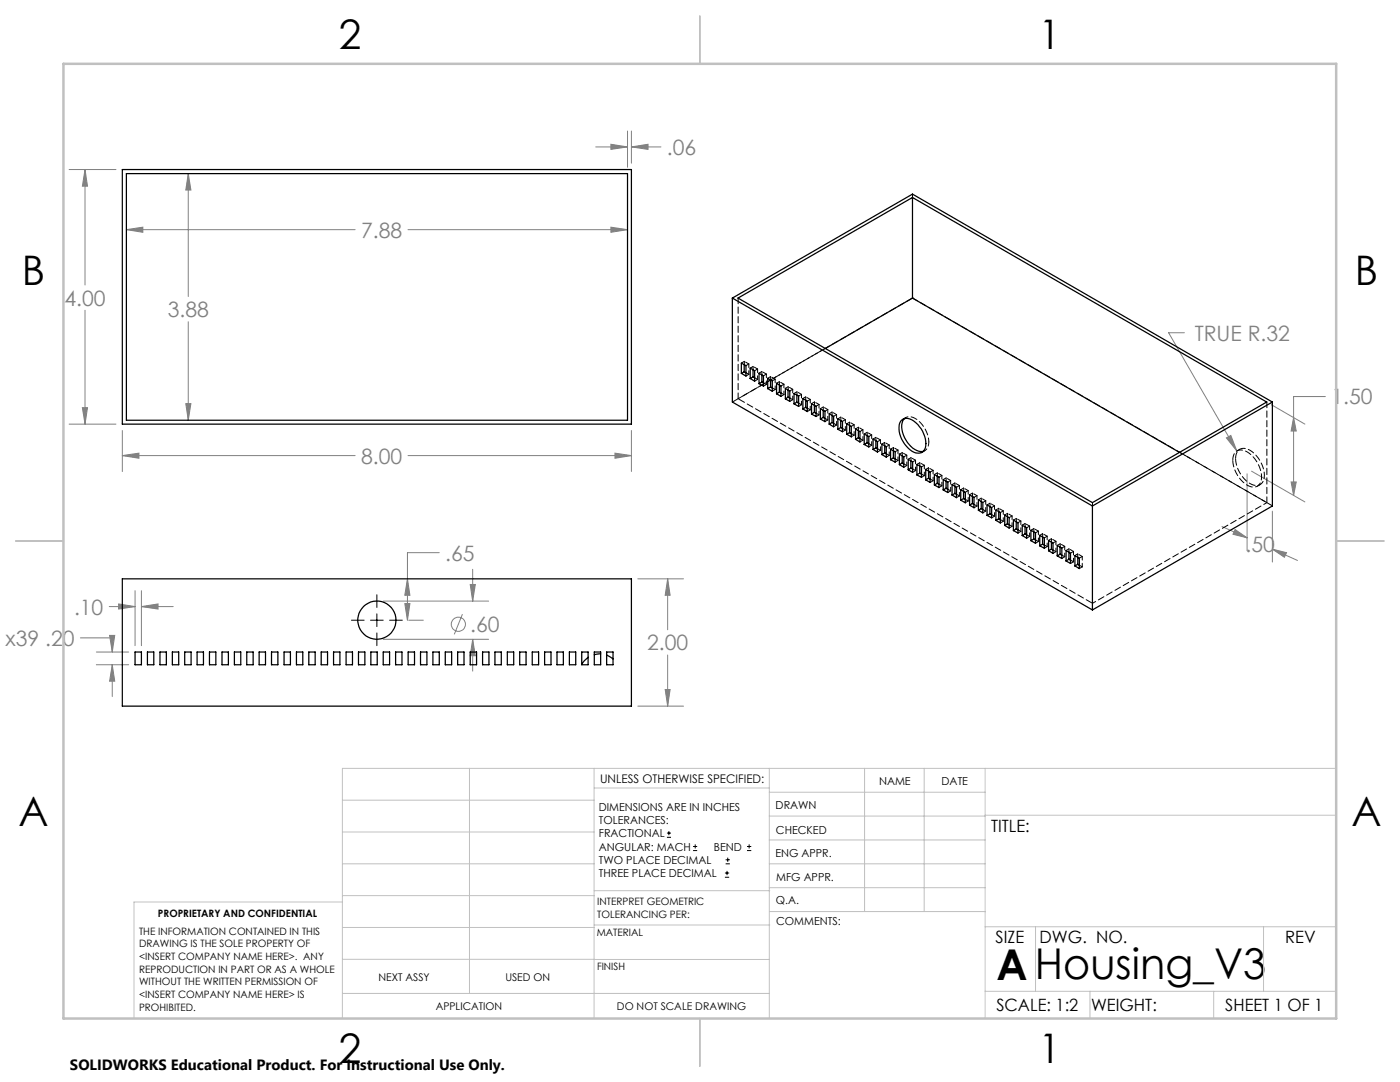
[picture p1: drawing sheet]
<svg xmlns="http://www.w3.org/2000/svg" width="279mm" height="216mm" viewBox="0 0 279 216" stroke-linecap="round" stroke-linejoin="round" font-family="sans-serif">
<g fill="none" stroke="#808080" stroke-width=".2">
<path d="M13.8 33.8h9.3M17 33.8l.5 3.3h-1.1zM17 33.8v23.1M37.6 34.6l.5 3.3h-1zM37.6 34.6v24.6M118.9 29.3h6.3M121.9 28.8l3.3 .5-3.3 .5zM125.2 26.1v7.3M126 29.3l3.3-.5v1zM126 26.1v6.5M126 29.3h5.9M25.2 45.8l3.3-.5v1.1z"/>
<path d="M25.2 45.8h45.7M81.4 45.8h43.8M121.9 45.3l3.3 .5-3.3 .6zM17 61.9v22.7M37.6 64.2v19.7M236.4 66.4h-3.2l13.6 23.6M264.5 79.1h-6.3v19.8M13.8 84.6h9.3M16.4 81.4h1.1l-.5 3.2zM24.4 90.9l3.3-.5v1zM24.4 85.9v8.2M24.4 90.9h46.5"/>
<path d="M37.1 80.5h1l-.5 3.4zM81.4 90.9h44.6M122.7 90.4l3.3 .5-3.3 .5zM126 85.9v8.2M244.8 87.4l.8-.5 1.2 3.1zM248.9 94.5v15.4M249.8 94l10.6 6.2M253.7 80.8l6.7 3.8M257.7 96.2h1l-.5 2.7zM258.2 83.3l.5 2.7h-1zM27 117.9v10.9M28.2 117.9v10.9"/>
<path d="M76.5 119.9h21M81.3 115.5l.5 3.3h-1zM87.7 110.3h-6.4v13.5M93.8 116.6h1.1l-.6 3.3zM94.3 113.6v6.3M127.3 115.5h9.1M133.2 115.5l.5 3.3h-.9zM133.2 115.5v10.2M243.9 105.1l5 2.2M246.5 105.7l2.4 1.6-2.8-.7zM253.9 109.6l2.9 .7-.5 .9zM253.9 102v10.1"/>
<path d="M253.9 109.6l5 2.2M16.1 127.3h6.3v2.8M19.2 130.1h6.5M19.2 132.6h6.5M21.8 121h5.2M21.9 126.8h1l-.5 3.3zM22.4 132.6l.5 3.3h-1zM22.4 132.6v6.4M23.7 120.5l3.3 .5-3.3 .5zM28.2 121l3.3-.5v1zM28.2 121h6.4M76.5 127.6h21"/>
<path d="M80.8 120.4h1l-.5 3.4zM81.6 123.8h2.9M92.3 122.6l-1.6 4M94.3 127.6l.6 3.2h-1.1zM94.3 127.6v6.3M132.8 137.6h.9l-.5 3.3zM133.2 130.7v10.2M127.3 140.9h9.1"/>
<circle cx="91.5" cy="124.6" r="1.41"/>
</g>
<g fill="none" stroke="#000" stroke-width=".2">
<path d="M75.2 118.7v2.5M70.1 123.8h2.6M73.9 123.8h2.6M75.2 122.5v2.5M75.2 126.3v2.5M77.8 123.8h2.5M133.1 167.1h.8M133.1 166.2h.8M133.5 165.8v.9M138.3 169.7h.8M138.3 168.9h.8M138.7 168.5v.8"/>
<path d="M144.7 175h.8M144.7 174.2h.8M144.8 172.4h.9M144.8 171.6h.9M145.1 173.8v.8M145.2 171.1v.9M149.1 169.7h.8M149.1 168.9h.8M149.5 168.5v.8"/>
</g>
<g fill="none" stroke="#c0c0c0" stroke-width=".2">
<path d="M68.3 159.7h50.3M93.7 153.3v44.9M118.6 153.3v49.9M118.6 157.2h34.9M153.5 153.3v49.9M153.5 158.1h43.1M172.5 153.3v28.6M184.4 153.3v28.6M196.6 153.3v49.9M266.7 153.3h-198.4v49.9M68.3 178.7h50.3M68.3 172.4h50.3"/>
<path d="M68.3 166h50.3M68.3 180h-41.6v23.2M118.6 177.7h35M153.5 167.6h43.1M153.5 162.8h43.1M153.5 172.4h43.1M153.5 177.1h43.1M196.6 162.7h70.1M68.3 198.2h85.2M68.3 191.4l85.2 .1M68.3 185.1h50.3M118.6 184.6h35"/>
<path d="M153.6 181.9h43M196.6 197.8h70.1M196.6 184.9h70.1M206.7 184.9v12.9M217.5 197.8v5.4M242.2 197.8v5.4M252.2 184.9v12.9"/>
</g>
<path d="M139.7 3.2v9.5M3.1 107.9h9.6M266.7 107.9h9.5M139.7 203.2v9.6" fill="none" stroke="#c0c0c0" stroke-width=".25"/>
<path d="M12.7 12.7h254v190.5h-254z" fill="none" stroke="#c0c0c0" stroke-width=".5"/>
<path d="M24.4 90.9l3.3-.5v1zM122.7 90.4l3.3 .5-3.3 .5zM17 33.8l.5 3.3h-1.1zM16.4 81.4h1.1l-.5 3.2zM121.9 28.8l3.3 .5-3.3 .5zM126 29.3l3.3-.5v1zM25.2 45.8l3.3-.5v1.1zM121.9 45.3l3.3 .5-3.3 .6zM37.6 34.6l.5 3.3h-1zM37.1 80.5h1l-.5 3.4zM133.2 115.5l.5 3.3h-.9zM132.8 137.6h.9l-.5 3.3zM28.2 121l3.3-.5v1zM23.7 120.5l3.3 .5-3.3 .5zM21.9 126.8h1l-.5 3.3zM22.4 132.6l.5 3.3h-1zM93.8 116.6h1.1l-.6 3.3zM94.3 127.6l.6 3.2h-1.1zM80.8 120.4h1l-.5 3.4zM81.3 115.5l.5 3.3h-1zM244.8 87.4l2 2.6-1.2-3.1zM257.7 96.2h1l-.5 2.7zM258.2 83.3l.5 2.7h-1zM246.5 105.7l2.4 1.6-2.8-.7zM253.9 109.6l2.9 .7-.5 .9z" fill="#808080"/>
<g fill="none" stroke="#000" stroke-width=".25">
<path d="M24.4 33.8h101.6v50.8h-101.6zM25.2 34.6h100v49.3h-100zM182.1 39.4v20.1M146.2 59.5l71.8 41.5M146.2 59.5l35.9-20.8 71.8 41.5M146.2 59.5v20.7l71.8 41.5M147.3 59.5l34.8-20.1 70.7 40.8-34.8 20.1zM182.1 59.5l-17.4 10M182.1 59.5l53.3 30.8M148 72.5l.9 .5v2l-.9-.5zM148.5 74.2l-.5 .3M148.5 72.8v1.4"/>
<path d="M148.5 74.2l.4 .2M149.7 73.4l.9 .6v2.1l-.9-.6zM150.3 75.2l-.6 .3M150.3 73.8v1.4M150.3 75.2l.3 .2M151.5 74.5l.9 .5v2l-.9-.4zM152 76.2l-.5 .4M152 74.8v1.4M152 76.2l.4 .2M153.2 75.5l.9 .5v2.1l-.9-.6zM153.8 77.2l-.6 .3M153.8 75.8v1.4"/>
<path d="M153.8 77.2l.3 .2M153.8 75.8h.1M155 76.5l.9 .5v2.1l-.9-.5zM155.5 78.2l-.5 .4M155.5 76.8v1.4M155.5 78.2l.4 .2M156.7 77.5l.9 .5v2.1l-.9-.5zM157.3 79.3l-.6 .3M157.3 77.8v1.5M157.3 79.3l.3 .1M158.5 78.5l.9 .5v2.1l-.9-.5zM159 78.8v1.5"/>
<path d="M160.2 79.5l.9 .5v2.1l-.9-.5zM160.8 79.8v1.5M159 80.3l-.5 .3M159 80.3l.4 .2M160.8 81.3l-.6 .3M160.8 81.3l.3 .2M162 80.5l.9 .6v2l-.9-.5zM162.5 82.3l.4 .2M162.5 82.3l-.5 .3M162.5 80.9v1.4M163.7 81.6l.9 .5v2l-.9-.5zM164.3 83.3l.3 .2"/>
<path d="M164.3 83.3l-.6 .3M164.3 81.9v1.4M165.5 82.6l.9 .5v2.1l-.9-.6zM166.1 84.3l-.6 .3M166.1 82.9v1.4M166.1 84.3l.3 .2M167.2 83.6l.9 .5v2l-.9-.4zM167.8 85.3l.3 .2M167.8 85.3l-.6 .4M167.8 83.9v1.4M169 84.6l.9 .5v2.1l-.9-.6zM169.5 86.3l.4 .2"/>
<path d="M169.5 86.3l-.5 .3M169.5 84.9v1.4M170.7 85.6l.9 .5v2.1l-.9-.5zM171.3 87.3l-.6 .4M171.3 85.9v1.4M171.3 87.3l.3 .2M172.5 86.6l.9 .5v2.1l-.9-.5zM173 88.3l.4 .2M173 88.3l-.5 .4M173 86.9v1.4M174.2 87.6l.9 .5v2.1l-.9-.5zM174.8 89.4l-.6 .3"/>
<path d="M174.8 87.9v1.5M174.8 89.4l.3 .2M176 88.6l.9 .5v2.1l-.9-.5zM176.6 90.4l-.6 .3M176.6 88.9v1.5M176.6 90.4l.3 .2M177.7 89.6l.9 .5v2.1l-.9-.5zM178.3 91.4l.3 .2M178.3 91.4l-.6 .3M178.3 90v1.4M179.5 90.6l.9 .6v2l-.9-.5zM180 83.8a2.12 2.12 0 0 1 2.8 .5 5.2 5.2 0 0 1 1.7 5.4 1.79 1.79 0 0 1-2.9 0 5.4 5.4 0 0 1-2-5.3z"/>
<path d="M180.1 92.4l-.6 .3M180.1 91v1.4M180.1 92.4l.3 .2M180.5 83.5a3.7 3.7 0 0 0 .3 4.3 3.7 3.7 0 0 0 3.5 2.3M181.3 91.7l.8 .5v2.1l-.8-.6zM181.8 93.4l-.5 .3M181.8 92v1.4M181.8 93.4l.3 .2M183 92.7l.9 .5v2.1l-.9-.5zM183.6 94.4l.3 .2M183.6 94.4l-.6 .4M183.6 93v1.4"/>
<path d="M184.7 93.7l.9 .5v2.1l-.9-.6zM185.3 95.4l-.6 .3M185.3 94v1.4M185.3 95.4l.3 .2M186.5 94.7l.9 .5v2.1l-.9-.5zM187 96.4l-.5 .4M187 95v1.4M187 96.4l.4 .2M188.2 95.7l1 .5v2.1l-1-.5zM188.8 97.4l-.6 .4M188.8 96v1.4M188.8 97.4l.4 .2"/>
<path d="M190 96.7l.9 .5v2.1l-.9-.5zM190.6 98.5l-.6 .3M190.6 97v1.5M190.6 98.5l.3 .1M191.7 97.7l1 .5v2.1l-1-.5zM192.3 99.5l-.6 .3M192.3 98v1.5M192.3 99.5l.4 .2M193.5 98.7l.9 .5v2.1l-.9-.5zM194.1 99.1v1.4M195.3 99.7l.8 .6v2l-.8-.5zM253.9 80.2l-35.9 20.8"/>
<path d="M253.9 80.2v20.8l-35.9 20.7M24.4 115.5h101.6v25.4h-101.6zM194.1 100.5l-.6 .3M194.1 100.5l.3 .2M195.8 101.5l-.5 .3M195.8 100.1v1.4M195.8 101.5l.3 .2M197 100.8l.9 .5v2l-.9-.5zM197.6 102.5l-.6 .3M197.6 101.1v1.4M197.6 102.5l.3 .2M198.8 101.8l.8 .5v2.1l-.8-.6z"/>
<path d="M199.3 103.5l-.5 .3M199.3 102.1v1.4M199.3 103.5l.3 .2M200.5 102.8l.9 .5v2.1l-.9-.6zM201 104.5l-.5 .3M201 103.1v1.4M201 104.5l.4 .2M202.2 103.8l1 .5v2.1l-1-.5zM202.8 105.6l-.6 .3M202.8 104.1v1.5M202.8 105.6l.4 .1M204 104.8l.9 .5v2.1l-.9-.5z"/>
<path d="M204.6 106.5l-.6 .4M204.6 105.1v1.4M204.6 106.5l.3 .3M205.7 105.8l1 .5v2.1l-1-.5zM206.3 107.6l-.6 .3M206.3 106.1v1.5M206.3 107.6l.4 .1M207.5 106.8l.9 .6v2l-.9-.5zM208.1 108.6l-.6 .3M208.1 107.1v1.5M208.1 108.6l.3 .2M209.3 107.8l.8 .5v2.1l-.8-.5z"/>
<path d="M209.8 109.6l-.5 .3M209.8 108.2v1.4M209.8 109.6l.3 .2M211 108.8l.9 .6v2l-.9-.5zM211.6 110.6l-.6 .3M211.6 109.1v1.5M211.6 110.6l.3 .2M212.8 109.9l.8 .5v2l-.8-.5zM213.3 111.6l-.5 .3M213.3 110.2v1.4M213.3 111.6l.3 .2M214.5 110.9l.9 .5v2.1l-.9-.6z"/>
<path d="M215.1 112.6l-.6 .3M215.1 111.2v1.4M215.1 112.6l.3 .2M218 101v20.7M27 130.1h1.2v2.5h-1.2zM29.4 130.1h1.3v2.5h-1.3zM31.9 130.1h1.3v2.5h-1.3zM34.4 130.1h1.3v2.5h-1.3zM36.9 130.1h1.2v2.5h-1.2zM39.3 130.1h1.3v2.5h-1.3zM41.8 130.1h1.3v2.5h-1.3zM44.3 130.1h1.3v2.5h-1.3z"/>
<path d="M46.8 130.1h1.2v2.5h-1.2zM49.2 130.1h1.3v2.5h-1.3zM51.7 130.1h1.3v2.5h-1.3zM54.2 130.1h1.3v2.5h-1.3zM56.7 130.1h1.3v2.5h-1.3zM59.2 130.1h1.2v2.5h-1.2zM61.6 130.1h1.3v2.5h-1.3zM64.1 130.1h1.3v2.5h-1.3zM66.6 130.1h1.2v2.5h-1.2zM69.1 130.1h1.2v2.5h-1.2zM71.5 130.1h1.3v2.5h-1.3zM74 130.1h1.3v2.5h-1.3z"/>
<path d="M76.5 130.1h1.3v2.5h-1.3zM79 130.1h1.2v2.5h-1.2zM81.5 130.1h1.2v2.5h-1.2zM83.9 130.1h1.3v2.5h-1.3zM86.4 130.1h1.3v2.5h-1.3zM88.9 130.1h1.2v2.5h-1.2zM91.3 130.1h1.3v2.5h-1.3zM93.8 130.1h1.3v2.5h-1.3zM96.3 130.1h1.3v2.5h-1.3zM98.8 130.1h1.2v2.5h-1.2zM101.2 130.1h1.3v2.5h-1.3zM103.7 130.1h1.3v2.5h-1.3z"/>
<path d="M106.2 130.1h1.3v2.5h-1.3zM108.7 130.1h1.3v2.5h-1.3zM111.2 130.1h1.2v2.5h-1.2zM113.6 130.1h1.3v2.5h-1.3zM116.1 130.1h1.3v2.5h-1.3zM117.4 131.2l-.8 .7-.5 .7M118.6 130.1h1.3v2.5h-1.3zM119.9 130.5l-1.3 .1M121.1 130.7l1.2 .8M121.1 130.1h1.2v2.5h-1.2z"/>
<circle cx="75.2" cy="123.8" r="3.8"/>
</g>
<g fill="none" stroke="#000" stroke-width=".2" stroke-dasharray="1.3 .6" stroke-dashoffset=".3">
<path d="M182.1 38.7v.7M148.5 72.1l-.5 .3M148.5 72.1v.7M148.9 74.4l.5 .3M149.4 72.6l-.5 .3M149.4 74.7l-.5 .3M150.3 73.1l-.6 .3M150.3 73.1v.7M150.6 75.4l.6 .3M151.2 73.6l-.6 .4M151.2 75.7l-.6 .3M152 74.1l-.5 .4"/>
<path d="M152 74.1v.7M152.4 76.4l.5 .3M152.9 74.6l-.5 .4M152.9 76.7l-.5 .3M153.8 75.1l-.6 .4M153.8 75.1v.7M154.1 77.4l.6 .3M154.7 75.7l-.6 .3M154.7 77.7l-.6 .4M155.6 76.1l-.6 .4M155.6 76.1v.7M155.9 78.4l.5 .3"/>
<path d="M156.4 76.7l-.5 .3M156.4 78.7l-.5 .4M157.3 77.2l-.6 .3M157.3 77.2v.6M157.6 79.4l.6 .4M158.2 77.7l-.6 .3M158.2 79.8l-.6 .3M159.1 78.2l-.6 .3M159.1 78.2v.6M160 78.7l-.6 .3M160.8 79.2l-.6 .3M160.8 79.2v.6"/>
<path d="M161.7 79.7l-.6 .3M159.4 80.4l.6 .4M160 80.8l-.6 .3M161.1 81.5l.6 .3M161.7 81.8l-.6 .3M162.6 80.2l-.6 .3M162.6 80.2v.6M162.9 82.5l.6 .3M163.5 80.7l-.6 .3M163.5 82.8l-.6 .3M164.3 81.2l-.6 .3M164.3 81.2v.7"/>
<path d="M164.6 83.5l.6 .3M165.2 81.7l-.6 .3M165.2 83.8l-.6 .3M166.1 82.2l-.6 .3M166.1 82.2v.7M166.4 84.5l.6 .3M167 82.7l-.6 .4M167 84.8l-.6 .3M167.8 83.2l-.6 .3M167.8 83.2v.7M168.1 85.5l.6 .3M168.7 83.7l-.6 .4"/>
<path d="M168.7 85.8l-.6 .3M169.6 84.2l-.6 .4M169.6 84.2v.7M169.9 86.5l.6 .3M170.5 84.8l-.6 .3M170.5 86.8l-.6 .4M171.3 85.2l-.5 .4M171.3 85.2v.7M171.6 87.5l.6 .3M172.2 85.8l-.6 .3M172.2 87.8l-.6 .4M173.1 86.3l-.6 .3"/>
<path d="M173.1 86.3v.6M173.4 88.5l.6 .4M174 86.8l-.6 .3M174 88.9l-.6 .3M174.8 87.3l-.5 .3M174.8 87.3v.6M175.2 89.5l.5 .4M175.7 87.8l-.5 .3M175.7 89.9l-.5 .3M176.6 88.3l-.6 .3M176.6 88.3v.6M176.9 90.5l.6 .4"/>
<path d="M177.5 88.8l-.6 .3M177.5 90.9l-.6 .3M178.3 89.3l-.5 .3M178.3 89.3v.6M178.7 91.6l.5 .3M179.2 89.8l-.5 .3M179.2 91.9l-.5 .3M180.1 90.3l-.6 .3M180.1 90.3v.7M180.4 92.6l.6 .3M180.8 83.3l-.6 .3M181 90.8l-.6 .3"/>
<path d="M181 92.9l-.6 .3M181.8 91.3l-.5 .3M181.8 91.3v.7M182.2 93.6l.5 .3M182.7 91.8l-.5 .4M182.7 93.9l-.5 .3M183.6 92.3l-.6 .3M183.6 92.3v.7M183.9 94.6l.6 .3M184 90.2l.6-.3M184.5 92.8l-.6 .4M184.5 94.9l-.6 .3"/>
<path d="M185.3 93.3l-.5 .4M185.3 93.3v.7M185.7 95.6l.5 .3M186.2 93.9l-.5 .3M186.2 95.9l-.5 .4M187.1 94.3l-.6 .4M187.1 94.3v.7M187.4 96.6l.6 .3M188 94.9l-.6 .3M188 96.9l-.6 .4M188.8 95.4l-.5 .3M188.8 95.4v.6"/>
<path d="M189.2 97.6l.5 .3M189.7 95.9l-.5 .3M189.7 97.9l-.5 .4M190.6 96.4l-.6 .3M190.6 96.4v.6M190.9 98.6l.6 .4M191.5 96.9l-.6 .3M191.5 99l-.6 .3M192.3 97.4l-.5 .3M192.3 97.4v.6M192.7 99.6l.5 .4M193.2 97.9l-.5 .3"/>
<path d="M193.2 100l-.5 .3M194.1 98.4l-.6 .3M194.1 98.4v.6M195 98.9l-.6 .3M195.8 99.4l-.5 .3M195.8 99.4v.6M196.7 99.9l-.5 .3M247.4 89.6l-.5 .4M250.9 97l.6-.3M194.4 100.7l.6 .3M195 101l-.6 .3M196.2 101.7l.5 .3"/>
<path d="M196.7 102l-.5 .3M197.6 100.4l-.6 .3M197.6 100.4v.7M197.9 102.7l.6 .3M198.5 100.9l-.6 .4M198.5 103l-.6 .3M199.3 101.4l-.5 .3M199.3 101.4v.7M199.7 103.7l.5 .3M200.2 101.9l-.5 .4M200.2 104l-.5 .3M201.1 102.4l-.6 .4"/>
<path d="M201.1 102.4v.7M201.4 104.7l.6 .3M202 103l-.6 .3M202 105l-.6 .3M202.8 103.4l-.5 .4M202.8 103.4v.7M203.2 105.7l.5 .3M203.7 104l-.5 .3M203.7 106l-.5 .4M204.6 104.5l-.6 .3M204.6 104.5v.6M204.9 106.7l.6 .3"/>
<path d="M205.5 105l-.6 .3M205.5 107l-.6 .4M206.3 105.5l-.5 .3M206.3 105.5v.6M206.7 107.7l.5 .4M207.2 106l-.5 .3M207.2 108.1l-.5 .3M208.1 106.5l-.6 .3M208.1 106.5v.6M208.4 108.7l.6 .4M209 107l-.6 .3M209 109.1l-.6 .3"/>
<path d="M209.8 107.5l-.5 .3M209.8 107.5v.6M210.2 109.8l.5 .3M210.7 108l-.5 .3M210.7 110.1l-.5 .3M211.6 108.5l-.6 .3M211.6 108.5v.6M211.9 110.8l.6 .3M212.5 109l-.6 .3M212.5 111.1l-.6 .3M213.3 109.5l-.5 .3M213.3 109.5v.7"/>
<path d="M213.7 111.8l.5 .3M214.2 110l-.5 .4M214.2 112.1l-.5 .3M215.1 110.5l-.6 .3M215.1 110.5v.7M215.4 112.8l.6 .3M216 111l-.6 .4M216 113.1l-.6 .3M218 100.9v-.6"/>
</g>
<g fill="none" stroke="#000" stroke-width=".2" stroke-dasharray="1.3 .6" stroke-dashoffset=".5">
<path d="M149.4 72.6l-.9-.5M151.2 73.6l-.9-.5M152.9 74.6l-.9-.5M154.7 75.7l-.9-.6M156.4 76.7l-.8-.6M158.2 77.7l-.9-.5M160 78.7l-.9-.5M161.7 79.7l-.9-.5M163.5 80.7l-.9-.5M165.2 81.7l-.9-.5M167 82.7l-.9-.5M168.7 83.7l-.9-.5"/>
<path d="M170.5 84.8l-.9-.6M172.2 85.8l-.9-.6M174 86.8l-.9-.5M175.7 87.8l-.9-.5M177.5 88.8l-.9-.5M179.2 89.8l-.9-.5M181 90.8l-.9-.5M182.7 91.8l-.9-.5M184.5 92.8l-.9-.5M185.4 88.2a5.6 5.6 0 0 0-3.6-5 1.42 1.42 0 0 0-1.3 .3M186.2 93.9l-.9-.6M188 94.9l-.9-.6"/>
<path d="M189.7 95.9l-.9-.5M191.5 96.9l-.9-.5M193.2 97.9l-.9-.5M195 98.9l-.9-.5M196.7 99.9l-.9-.5M198.5 100.9l-.9-.5M200.2 101.9l-.9-.5M202 103l-.9-.6M203.7 104l-.9-.6M205.5 105l-.9-.5M207.2 106l-.9-.5M209 107l-.9-.5"/>
<path d="M210.7 108l-.9-.5M212.5 109l-.9-.5M214.2 110l-.9-.5M216 111l-.9-.5M218 120.4l34.8-20.1"/>
</g>
<g fill="none" stroke="#000" stroke-width=".2" stroke-dasharray="1.3 .6" stroke-dashoffset=".6">
<path d="M149.4 74.7v-2.1M151.2 75.7v-2.1M152.9 76.7v-2.1M154.7 77.7v-2M156.4 78.7v-2M158.2 79.8v-2.1M160 80.8v-2.1M161.7 81.8v-2.1M163.5 82.8v-2.1M165.2 83.8v-2.1M167 84.8v-2.1M168.7 85.8v-2.1"/>
<path d="M170.5 86.8v-2M172.2 87.8v-2M174 88.9v-2.1M175.7 89.9v-2.1M177.5 90.9v-2.1M179.2 91.9v-2.1M181 92.9v-2.1M182.7 93.9v-2.1M184.5 94.9v-2.1M186.2 95.9v-2M188 96.9v-2M189.7 97.9v-2"/>
<path d="M191.5 99v-2.1M193.2 100v-2.1M195 101v-2.1M196.7 102v-2.1M198.5 103v-2.1M200.2 104v-2.1M202 105v-2M203.7 106v-2M205.5 107v-2M207.2 108.1v-2.1M209 109.1v-2.1M210.7 110.1v-2.1"/>
<path d="M212.5 111.1v-2.1M214.2 112.1v-2.1M216 113.1v-2.1"/>
</g>
<path d="M147.3 79.6v-20.1M164.7 69.5l-10.9 6.3M252.8 100.3l-17.4-10.1M252.8 100.3v-20.1M254 100.9l-71.9-41.4" fill="none" stroke="#000" stroke-width=".2" stroke-dasharray="1.3 .6" stroke-dashoffset=".1"/>
<path d="M153.8 75.8l-6.5 3.8" fill="none" stroke="#000" stroke-width=".2" stroke-dasharray="1.3 .6" stroke-dashoffset=".7"/>
<path d="M147.3 79.6l70.7 40.8" fill="none" stroke="#000" stroke-width=".2" stroke-dasharray="1.3 .6" stroke-dashoffset="-.2"/>
<path d="M182.1 59.5l-35.9 20.7M246 91.8a1.75 1.75 0 0 1 .9-1.8 1.75 1.75 0 0 1 2 .2 6 6 0 0 1 2.8 5.8 1.67 1.67 0 0 1-2.8 .8 6.3 6.3 0 0 1-2.9-5M246.6 91.5a1.75 1.75 0 0 1 .8-1.9 1.75 1.75 0 0 1 2.1 .2 6 6 0 0 1 2.7 5.9 1.67 1.67 0 0 1-2.7 .8 6.3 6.3 0 0 1-2.9-5" fill="none" stroke="#000" stroke-width=".2" stroke-dasharray="1.3 .6" stroke-dashoffset="-.1"/>
<path d="M184.3 90h.1a1.8 1.8 0 0 0 1-1.8" fill="none" stroke="#000" stroke-width=".2" stroke-dasharray="1.3 .6" stroke-dashoffset=".4"/>
<path d="M182.1 59.5h.1" fill="none" stroke="#000" stroke-width=".2" stroke-dasharray="1.3 .6"/>
<text font-size="8.5" x="198.9" y="195.5">AHousing_V3</text>
<g font-size="8.1">
<text x="67.6" y="9.7">2</text>
<text x="207.3" y="9.7">1</text>
<text x="4.4" y="57">B</text>
<text x="270.4" y="57">B</text>
<text x="3.7" y="164.9">A</text>
<text x="269.7" y="164.9">A</text>
<text x="67.6" y="212.2">2</text>
<text x="207.3" y="212.2">1</text>
</g>
<g font-size="4.2" fill="#808080">
<text x="133.1" y="30.9">.06</text>
<text x="72.1" y="47.4">7.88</text>
<text x="12.9" y="61">4.00</text>
<text x="33.5" y="63.3">3.88</text>
<text x="238.4" y="68">TRUE R.32</text>
<text x="265.7" y="80.7">1.50</text>
<text x="72.1" y="92.5">8.00</text>
<text x="88.8" y="111.9">.65</text>
<text x="248.6" y="110.1">.50</text>
<text x="14.8" y="122.6">.10</text>
<text x="1.1" y="128.9">x39 .20</text>
<text x="93.8" y="126.1">.60</text>
<text x="129.2" y="129.8">2.00</text>
</g>
<g font-size="3.4">
<text x="197.8" y="166">TITLE:</text>
<text x="198.7" y="188.1">SIZE</text>
<text x="207.5" y="188.1">DWG. NO.</text>
<text x="256.5" y="188.2">REV</text>
<text x="198.8" y="201.7">SCALE: 1:2</text>
<text x="217.7" y="201.8">WEIGHT:</text>
<text x="244.5" y="201.7">SHEET 1 OF 1</text>
</g>
<text font-size="3" x="14" y="213.5">SOLIDWORKS Educational Product. For Instructional Use Only.</text>
<text font-size="2.4" x="119.8" y="156.2">UNLESS OTHERWISE SPECIFIED:</text>
<g font-size="2.2">
<text x="119.5" y="161.8">DIMENSIONS ARE IN INCHES</text>
<text x="154.8" y="161.4">DRAWN</text>
<text x="175.4" y="156.6">NAME</text>
<text x="187.9" y="156.7">DATE</text>
<text x="119.5" y="164.4">TOLERANCES:</text>
<text x="119.5" y="167.1">FRACTIONAL</text>
<text x="154.9" y="166.3">CHECKED</text>
<text x="119.5" y="169.7">ANGULAR: MACH</text>
<text x="119.5" y="172.4">TWO PLACE DECIMAL</text>
<text x="142.5" y="169.7">BEND</text>
<text x="154.8" y="171">ENG APPR.</text>
<text x="119.5" y="175">THREE PLACE DECIMAL</text>
<text x="154.9" y="175.7">MFG APPR.</text>
<text x="154.9" y="180.4">Q.A.</text>
<text x="154.9" y="184.6">COMMENTS:</text>
</g>
<g font-size="2.1">
<text x="75.5" y="195.7">NEXT ASSY</text>
<text x="100.9" y="195.7">USED ON</text>
<text x="86.9" y="201.5">APPLICATION</text>
<text x="123.1" y="201.6">DO NOT SCALE DRAWING</text>
</g>
<g font-size="2">
<text x="31.5" y="182.9">PROPRIETARY AND CONFIDENTIAL</text>
<text x="119.2" y="180.6">INTERPRET GEOMETRIC</text>
<text x="119.2" y="183.1">TOLERANCING PER:</text>
<text x="27.8" y="186.5">THE INFORMATION CONTAINED IN THIS</text>
<text x="27.8" y="189">DRAWING IS THE SOLE PROPERTY OF</text>
<text x="27.8" y="191.6">&lt;INSERT COMPANY NAME HERE&gt;. ANY</text>
<text x="119.1" y="186.7">MATERIAL</text>
<text x="27.8" y="194.1">REPRODUCTION IN PART OR AS A WHOLE</text>
<text x="27.8" y="196.6">WITHOUT THE WRITTEN PERMISSION OF</text>
<text x="119.1" y="193.5">FINISH</text>
<text x="27.8" y="199.1">&lt;INSERT COMPANY NAME HERE&gt; IS</text>
<text x="27.8" y="201.7">PROHIBITED.</text>
</g>
</svg>
